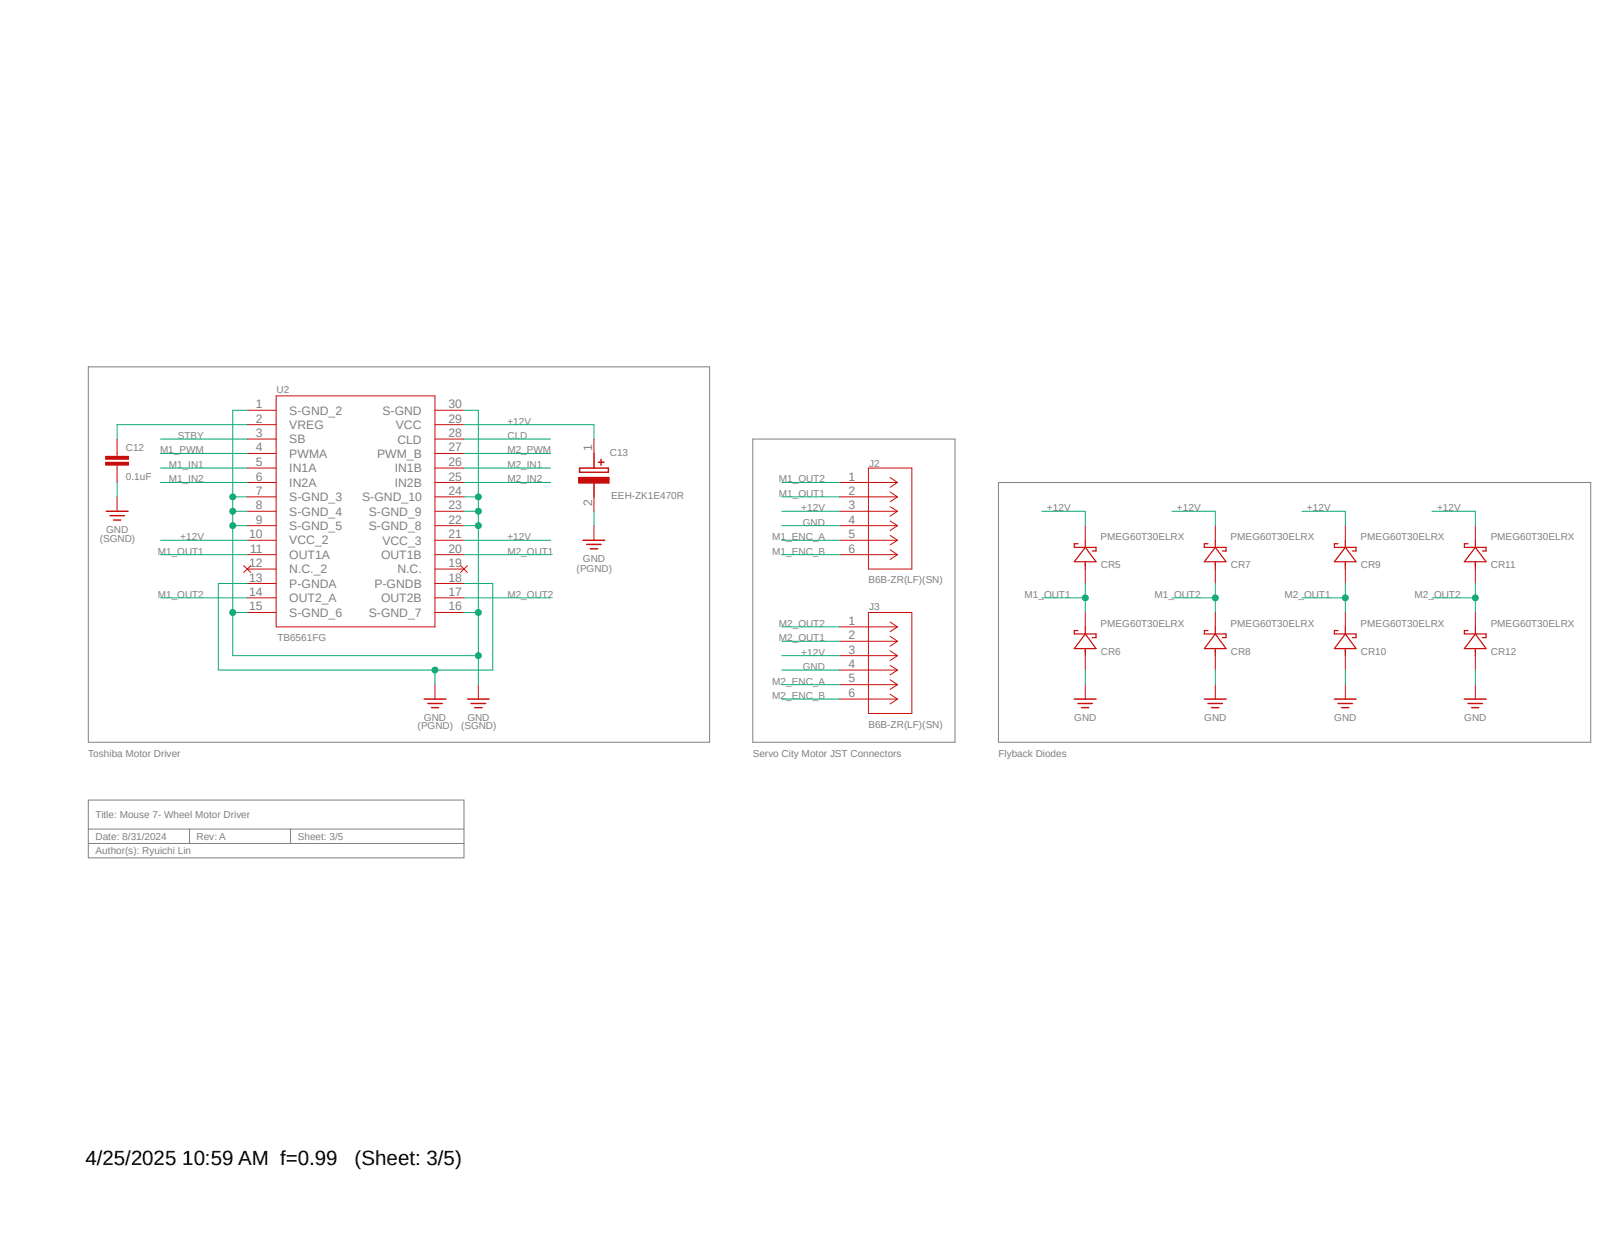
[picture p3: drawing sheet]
<svg xmlns="http://www.w3.org/2000/svg" width="279mm" height="216mm" viewBox="0 0 279 216" stroke-linecap="round" stroke-linejoin="round" font-family="sans-serif">
<path d="M14.8 61.8l261.4 87.2M276.2 61.8l-261.4 87.2" fill="none" stroke="#fff" stroke-width=".17"/>
<path d="M15.3 63.7h107.8v65.1h-107.8zM130.6 76.2h35.1v52.6h-35.1zM173.3 83.7h102.8v45.1h-102.8zM15.3 138.9h65.2v10h-65.2zM15.3 143.9h65.2M15.3 146.4h65.2M32.9 143.9v2.5M50.4 143.9v2.5" fill="none" stroke="#808080" stroke-width=".17"/>
<g fill="none" stroke="#c90d0c" stroke-width=".17">
<path d="M20.3 78.7v.5M42.9 71.2h5M42.9 73.7h5M42.9 76.2h5M42.9 78.7h5M47.9 68.7h27.6v40.1h-27.6zM75.5 71.2h5M75.5 73.7h5M75.5 76.2h5M75.5 78.7h5M20.3 80.7v.5M42.3 98.2l1.2 1.2"/>
<path d="M42.9 81.2h5M42.9 83.7h5M42.9 86.2h5M42.9 88.7h5M42.9 91.2h5M42.9 93.8h5M42.9 96.3h5M42.9 98.8h5M43.5 98.2l-1.2 1.2M75.5 81.2h5M75.5 83.7h5M75.5 86.2h5"/>
<path d="M75.5 88.7h5M75.5 91.2h5M75.5 93.8h5M75.5 96.3h5M75.5 98.8h5M79.9 98.2l1.2 1.2M81.1 98.2l-1.2 1.2M145.7 83.7h10M145.7 86.2h10M145.7 88.7h10M145.7 91.2h10M145.7 93.8h10"/>
<path d="M145.7 96.3h10M150.7 81.2h7.5v17.6h-7.5zM154.5 82.9l1.2 .8M154.5 85.4l1.2 .8M154.5 87.9l1.2 .8M154.5 90.4l1.2 .8M154.5 92.9l1.2 .9M154.5 95.4l1.2 .9M155.7 83.7l-1.2 .9M155.7 86.2l-1.2 .9M155.7 88.7l-1.2 .9M155.7 91.2l-1.2 .9"/>
<path d="M155.7 93.8l-1.2 .8M155.7 96.3l-1.2 .8M42.9 101.3h5M42.9 103.8h5M42.9 106.3h5M75.5 101.3h5M75.5 103.8h5M75.5 106.3h5M145.7 108.8h10M145.7 111.3h10M145.7 113.8h10M145.7 116.3h10"/>
<path d="M145.7 118.8h10M150.7 106.3h7.5v17.5h-7.5zM154.5 107.9l1.2 .9M154.5 110.4l1.2 .9M154.5 112.9l1.2 .9M154.5 115.5l1.2 .8M154.5 118l1.2 .8M155.7 108.8l-1.2 .8M155.7 111.3l-1.2 .8M155.7 113.8l-1.2 .8M155.7 116.3l-1.2 .8M155.7 118.8l-1.2 .8"/>
<path d="M145.7 121.3h10M154.5 120.5l1.2 .8M155.7 121.3l-1.2 .9"/>
</g>
<path d="M18.3 80.2h4v.5h-4z" fill-rule="evenodd" fill="#c90d0c"/>
<path d="M18.3 80.2h4v.5h-4z" fill="none" stroke="#c90d0c" stroke-width=".17"/>
<path d="M18.3 79.2h4v.5h-4z" fill-rule="evenodd" fill="#c90d0c"/>
<g fill="none" stroke="#c90d0c" stroke-width=".17">
<path d="M18.3 79.2h4v.5h-4zM20.3 76.2v2.5M103.1 76.2v2.5M20.3 81.2v2.5M20.3 86.2v2.5M103.1 86.2v2.5M103.1 91.2v2.6M188.3 91.2v2.6M188.3 98.8v2.5M210.9 91.2v2.6M210.9 98.8v2.5M233.5 91.2v2.6"/>
<path d="M233.5 98.8v2.5M256 91.2v2.6M256 98.8v2.5M75.5 118.8v2.5M83 118.8v2.5M188.3 106.3v2.5M188.3 113.8v2.5M188.3 118.8v2.5M210.9 106.3v2.5M210.9 113.8v2.5M210.9 118.8v2.5M233.5 106.3v2.5"/>
<path d="M233.5 113.8v2.5M233.5 118.8v2.5M256 106.3v2.5M256 113.8v2.5M256 118.8v2.5"/>
</g>
<g fill="none" stroke="#c90d0c" stroke-width=".25">
<path d="M103.1 78.7v2.5M104.3 79.7v1M18.5 88.7h3.7M19.1 89.5h2.5M19.7 90.3h1.3M100.6 81.2h5v.8h-5zM101.2 93.8h3.7M101.8 94.5h2.5M102.4 95.2h1.3M103.1 83.7v2.5M103.8 80.2h1M73.6 121.3h3.8"/>
<path d="M74.3 122.1h2.5M74.9 122.8h1.2M81.2 121.3h3.7M81.7 122.1h2.6M82.4 122.8h1.3M186.4 121.3h3.8M187.1 122.1h2.5M187.7 122.8h1.2M209 121.3h3.8M209.6 122.1h2.5M210.3 122.8h1.2M231.6 121.3h3.7"/>
<path d="M232.2 122.1h2.5M232.8 122.8h1.3M254.1 121.3h3.8M254.8 122.1h2.5M255.4 122.8h1.2"/>
</g>
<g fill="none" stroke="#c90d0c" stroke-width=".21">
<path d="M187.1 94.4h-.7v.6h3.8v.6h-.6M188.3 93.8v1.2M188.3 97.5v1.3M188.3 95l1.9 2.5h-3.8zM209.6 94.4h-.6v.6h3.8v.6h-.7M210.9 95l1.9 2.5h-3.8zM210.9 93.8v1.2M210.9 97.5v1.3M232.2 94.4h-.6v.6h3.7v.6h-.6M233.5 95l1.8 2.5h-3.7zM233.5 93.8v1.2M233.5 97.5v1.3"/>
<path d="M254.8 94.4h-.7v.6h3.8v.6h-.6M256 95l1.9 2.5h-3.8zM256 93.8v1.2M256 97.5v1.3M187.1 109.4h-.7v.6h3.8v.7h-.6M188.3 108.8v1.2M188.3 112.6v1.2M188.3 110l1.9 2.6h-3.8zM209.6 109.4h-.6v.6h3.8v.7h-.7M210.9 110l1.9 2.6h-3.8zM210.9 108.8v1.2M210.9 112.6v1.2"/>
<path d="M232.2 109.4h-.6v.6h3.7v.7h-.6M233.5 110l1.8 2.6h-3.7zM233.5 108.8v1.2M233.5 112.6v1.2M254.8 109.4h-.7v.6h3.8v.7h-.6M256 110l1.9 2.6h-3.8zM256 108.8v1.2M256 112.6v1.2"/>
</g>
<path d="M100.5 82.8h5.2v1.1h-5.2z" fill-rule="evenodd" fill="#c90d0c"/>
<path d="M100.5 82.8h5.2v1.1h-5.2z" fill="none" stroke="#c90d0c" stroke-width=".17"/>
<path d="M42.9 101.3h-5v15h47.6v-15h-5M75.5 116.3v2.5" fill="none" stroke="#0dab76" stroke-width=".17"/>
<circle cx="75.5" cy="116.3" r=".51" fill="#0dab76"/>
<g fill="none" stroke="#0dab76" stroke-width=".17">
<path d="M42.9 71.2h-2.5v42.6h42.6M80.5 71.2h2.5v47.6M40.4 86.2h2.5M40.4 88.7h2.5M40.4 91.2h2.5M80.5 86.2h2.5M80.5 88.7h2.5M80.5 91.2h2.5M40.4 106.3h2.5M80.5 106.3h2.5"/>
<circle cx="75.5" cy="116.3" r=".51"/>
</g>
<circle cx="83" cy="113.8" r=".51" fill="#0dab76"/>
<circle cx="83" cy="113.8" r=".51" fill="none" stroke="#0dab76" stroke-width=".17"/>
<circle cx="40.4" cy="86.2" r=".51" fill="#0dab76"/>
<circle cx="40.4" cy="86.2" r=".51" fill="none" stroke="#0dab76" stroke-width=".17"/>
<circle cx="40.4" cy="88.7" r=".51" fill="#0dab76"/>
<circle cx="40.4" cy="88.7" r=".51" fill="none" stroke="#0dab76" stroke-width=".17"/>
<circle cx="40.4" cy="91.2" r=".51" fill="#0dab76"/>
<circle cx="40.4" cy="91.2" r=".51" fill="none" stroke="#0dab76" stroke-width=".17"/>
<circle cx="40.4" cy="106.3" r=".51" fill="#0dab76"/>
<circle cx="40.4" cy="106.3" r=".51" fill="none" stroke="#0dab76" stroke-width=".17"/>
<circle cx="83" cy="106.3" r=".51" fill="#0dab76"/>
<circle cx="83" cy="106.3" r=".51" fill="none" stroke="#0dab76" stroke-width=".17"/>
<circle cx="83" cy="86.2" r=".51" fill="#0dab76"/>
<circle cx="83" cy="86.2" r=".51" fill="none" stroke="#0dab76" stroke-width=".17"/>
<circle cx="83" cy="88.7" r=".51" fill="#0dab76"/>
<circle cx="83" cy="88.7" r=".51" fill="none" stroke="#0dab76" stroke-width=".17"/>
<circle cx="83" cy="91.2" r=".51" fill="#0dab76"/>
<g fill="none" stroke="#0dab76" stroke-width=".17">
<path d="M27.9 76.2h15M27.9 78.7h15M42.9 73.7h-22.6v2.5M80.5 73.7h22.6v2.5M20.3 83.7v2.5M27.9 81.2h15M27.9 83.7h15M27.9 93.8h15M27.9 96.3h15M80.5 93.8h15M103.1 88.7v2.5M135.7 91.2h10"/>
<path d="M135.7 88.7h10M135.7 86.2h10M180.8 88.7h7.5v2.5M203.4 88.7h7.5v2.5M225.9 88.7h7.6v2.5M248.5 88.7h7.5v2.5M135.7 116.3h10M135.7 113.8h10M188.3 101.3v5M188.3 116.3v2.5M210.9 116.3v2.5M233.5 116.3v2.5"/>
<path d="M256 116.3v2.5"/>
<circle cx="83" cy="91.2" r=".51"/>
</g>
<circle cx="188.3" cy="103.8" r=".51" fill="#0dab76"/>
<g fill="none" stroke="#0dab76" stroke-width=".17">
<path d="M80.5 76.2h15M80.5 78.7h15M80.5 81.2h15M80.5 83.7h15M80.5 96.3h15M135.7 111.3h10M180.8 103.8h7.5M233.5 101.3v5"/>
<circle cx="188.3" cy="103.8" r=".51"/>
</g>
<circle cx="233.5" cy="103.8" r=".51" fill="#0dab76"/>
<g fill="none" stroke="#0dab76" stroke-width=".17">
<path d="M80.5 103.8h15M135.7 108.8h10M225.9 103.8h7.6M256 101.3v5"/>
<circle cx="233.5" cy="103.8" r=".51"/>
</g>
<circle cx="256" cy="103.8" r=".51" fill="#0dab76"/>
<g fill="none" stroke="#0dab76" stroke-width=".17">
<path d="M135.7 83.7h10M27.9 103.8h15M210.9 101.3v5M248.5 103.8h7.5"/>
<circle cx="256" cy="103.8" r=".51"/>
</g>
<circle cx="210.9" cy="103.8" r=".51" fill="#0dab76"/>
<g fill="none" stroke="#0dab76" stroke-width=".17">
<path d="M135.7 93.8h10M135.7 96.3h10M135.7 118.8h10M203.4 103.8h7.5M135.7 121.3h10"/>
<circle cx="210.9" cy="103.8" r=".51"/>
</g>
<g font-size="3.6">
<text x="14.8" y="202.1">4/25/2025 10:59 AM f=0.99</text>
<text x="61.5" y="202.1">(Sheet: 3/5)</text>
</g>
<g font-size="2.1" fill="#808080">
<text x="44.4" y="70.9">1</text>
<text x="50.2" y="72">S-GND_2</text>
<text x="66.4" y="72">S-GND</text>
<text x="77.8" y="70.9">30</text>
<text x="44.4" y="73.4">2</text>
<text x="44.4" y="75.9">3</text>
<text x="50.2" y="74.5">VREG</text>
<text x="50.2" y="77">SB</text>
<text x="68.7" y="74.5">VCC</text>
<text x="69" y="77">CLD</text>
<text x="77.8" y="75.9">28</text>
<text x="77.8" y="73.4">29</text>
<text x="44.4" y="78.4">4</text>
<text x="44.4" y="80.9">5</text>
<text x="44.4" y="83.4">6</text>
<text x="50.2" y="79.5">PWMA</text>
<text x="50.2" y="82">IN1A</text>
<text x="65.4" y="79.5">PWM_B</text>
<text x="68.5" y="82">IN1B</text>
<text x="77.8" y="83.4">25</text>
<text x="77.8" y="80.9">26</text>
<text x="77.8" y="78.4">27</text>
<text x="102.7" y="78.4" transform="rotate(-90 102.7 78.4)">1</text>
<text x="147.2" y="83.4">1</text>
<text x="44.4" y="85.9">7</text>
<text x="44.4" y="88.4">8</text>
<text x="50.2" y="84.5">IN2A</text>
<text x="50.2" y="87">S-GND_3</text>
<text x="50.2" y="89.5">S-GND_4</text>
<text x="62.9" y="87">S-GND_10</text>
<text x="64" y="89.5">S-GND_9</text>
<text x="68.5" y="84.5">IN2B</text>
<text x="77.8" y="88.4">23</text>
<text x="77.8" y="85.9">24</text>
<text x="102.7" y="87.8" transform="rotate(-90 102.7 87.8)">2</text>
<text x="147.2" y="85.9">2</text>
<text x="147.2" y="88.4">3</text>
<text x="43.2" y="93.4">10</text>
<text x="43.4" y="95.9">11</text>
<text x="44.4" y="90.9">9</text>
<text x="50.2" y="92">S-GND_5</text>
<text x="50.2" y="94.5">VCC_2</text>
<text x="64" y="92">S-GND_8</text>
<text x="66.4" y="94.5">VCC_3</text>
<text x="77.8" y="95.9">20</text>
<text x="77.8" y="93.4">21</text>
<text x="77.8" y="90.9">22</text>
<text x="147.2" y="90.9">4</text>
<text x="147.2" y="93.4">5</text>
<text x="147.2" y="95.9">6</text>
<text x="43.2" y="98.4">12</text>
<text x="43.2" y="100.9">13</text>
<text x="50.2" y="97">OUT1A</text>
<text x="50.2" y="99.5">N.C._2</text>
<text x="66.1" y="97">OUT1B</text>
<text x="69" y="99.5">N.C.</text>
<text x="77.8" y="100.9">18</text>
<text x="77.8" y="98.4">19</text>
<text x="43.2" y="103.4">14</text>
<text x="43.2" y="105.9">15</text>
<text x="50.2" y="102">P-GNDA</text>
<text x="50.2" y="104.5">OUT2_A</text>
<text x="50.2" y="107">S-GND_6</text>
<text x="64" y="107.1">S-GND_7</text>
<text x="65" y="102.1">P-GNDB</text>
<text x="66.1" y="104.6">OUT2B</text>
<text x="77.8" y="105.9">16</text>
<text x="77.8" y="103.4">17</text>
<text x="147.2" y="108.5">1</text>
<text x="147.2" y="111">2</text>
<text x="147.2" y="113.5">3</text>
<text x="147.2" y="115.9">4</text>
<text x="147.2" y="118.4">5</text>
<text x="147.2" y="121">6</text>
</g>
<g font-size="1.7" fill="#808080">
<text x="48" y="68.2">U2</text>
<text x="30.9" y="76.2">STBY</text>
<text x="88.1" y="73.7">+12V</text>
<text x="88.1" y="76.2">CLD</text>
<text x="21.8" y="83.4">0.1uF</text>
<text x="21.8" y="78.4">C12</text>
<text x="27.8" y="78.7">M1_PWM</text>
<text x="29.3" y="81.2">M1_IN1</text>
<text x="29.3" y="83.7">M1_IN2</text>
<text x="88.1" y="78.7">M2_PWM</text>
<text x="88.1" y="81.2">M2_IN1</text>
<text x="88.1" y="83.7">M2_IN2</text>
<text x="105.8" y="79.1">C13</text>
<text x="135.2" y="83.7">M1_OUT2</text>
<text x="150.8" y="81">J2</text>
<text x="106.1" y="86.6">EEH-ZK1E470R</text>
<text x="135.2" y="86.2">M1_OUT1</text>
<text x="139.1" y="88.7">+12V</text>
<text x="181.7" y="88.7">+12V</text>
<text x="204.3" y="88.7">+12V</text>
<text x="226.8" y="88.7">+12V</text>
<text x="249.4" y="88.7">+12V</text>
<text x="17.3" y="94">(SGND)</text>
<text x="18.4" y="92.5">GND</text>
<text x="31.3" y="93.8">+12V</text>
<text x="88.1" y="93.8">+12V</text>
<text x="134" y="93.8">M1_ENC_A</text>
<text x="139.3" y="91.2">GND</text>
<text x="191" y="93.7">PMEG60T30ELRX</text>
<text x="213.6" y="93.7">PMEG60T30ELRX</text>
<text x="236.1" y="93.7">PMEG60T30ELRX</text>
<text x="258.7" y="93.7">PMEG60T30ELRX</text>
<text x="27.4" y="96.3">M1_OUT1</text>
<text x="88.1" y="96.3">M2_OUT1</text>
<text x="100.1" y="99.3">(PGND)</text>
<text x="101.2" y="97.5">GND</text>
<text x="134" y="96.3">M1_ENC_B</text>
<text x="150.7" y="101.3">B6B-ZR(LF)(SN)</text>
<text x="191" y="98.6">CR5</text>
<text x="213.6" y="98.6">CR7</text>
<text x="236.2" y="98.6">CR9</text>
<text x="258.7" y="98.6">CR11</text>
<text x="27.4" y="103.8">M1_OUT2</text>
<text x="88.1" y="103.8">M2_OUT2</text>
<text x="150.8" y="105.8">J3</text>
<text x="177.8" y="103.8">M1_OUT1</text>
<text x="200.4" y="103.8">M1_OUT2</text>
<text x="222.9" y="103.8">M2_OUT1</text>
<text x="245.5" y="103.8">M2_OUT2</text>
<text x="48.1" y="111.3">TB6561FG</text>
<text x="135.2" y="111.3">M2_OUT1</text>
<text x="135.2" y="108.8">M2_OUT2</text>
<text x="139.1" y="113.8">+12V</text>
<text x="191" y="108.8">PMEG60T30ELRX</text>
<text x="191" y="113.6">CR6</text>
<text x="213.6" y="108.8">PMEG60T30ELRX</text>
<text x="213.6" y="113.6">CR8</text>
<text x="236.1" y="108.8">PMEG60T30ELRX</text>
<text x="236.2" y="113.6">CR10</text>
<text x="258.7" y="108.8">PMEG60T30ELRX</text>
<text x="258.7" y="113.6">CR12</text>
<text x="134" y="118.8">M2_ENC_A</text>
<text x="139.3" y="116.3">GND</text>
<text x="73.6" y="125.1">GND</text>
<text x="81.1" y="125.1">GND</text>
<text x="134" y="121.3">M2_ENC_B</text>
<text x="186.4" y="125.1">GND</text>
<text x="209" y="125.1">GND</text>
<text x="231.6" y="125.1">GND</text>
<text x="254.1" y="125.1">GND</text>
<text x="15.3" y="131.4">Toshiba Motor Driver</text>
<text x="72.5" y="126.6">(PGND)</text>
<text x="80" y="126.6">(SGND)</text>
<text x="130.6" y="131.4">Servo City Motor JST Connectors</text>
<text x="150.7" y="126.3">B6B-ZR(LF)(SN)</text>
<text x="173.3" y="131.4">Flyback Diodes</text>
<text x="16.6" y="142">Title: Mouse 7- Wheel Motor Driver</text>
<text x="16.6" y="145.7">Date: 8/31/2024</text>
<text x="16.6" y="148.2">Author(s): Ryuichi Lin</text>
<text x="34.1" y="145.7">Rev: A</text>
<text x="51.7" y="145.7">Sheet: 3/5</text>
</g>
</svg>
